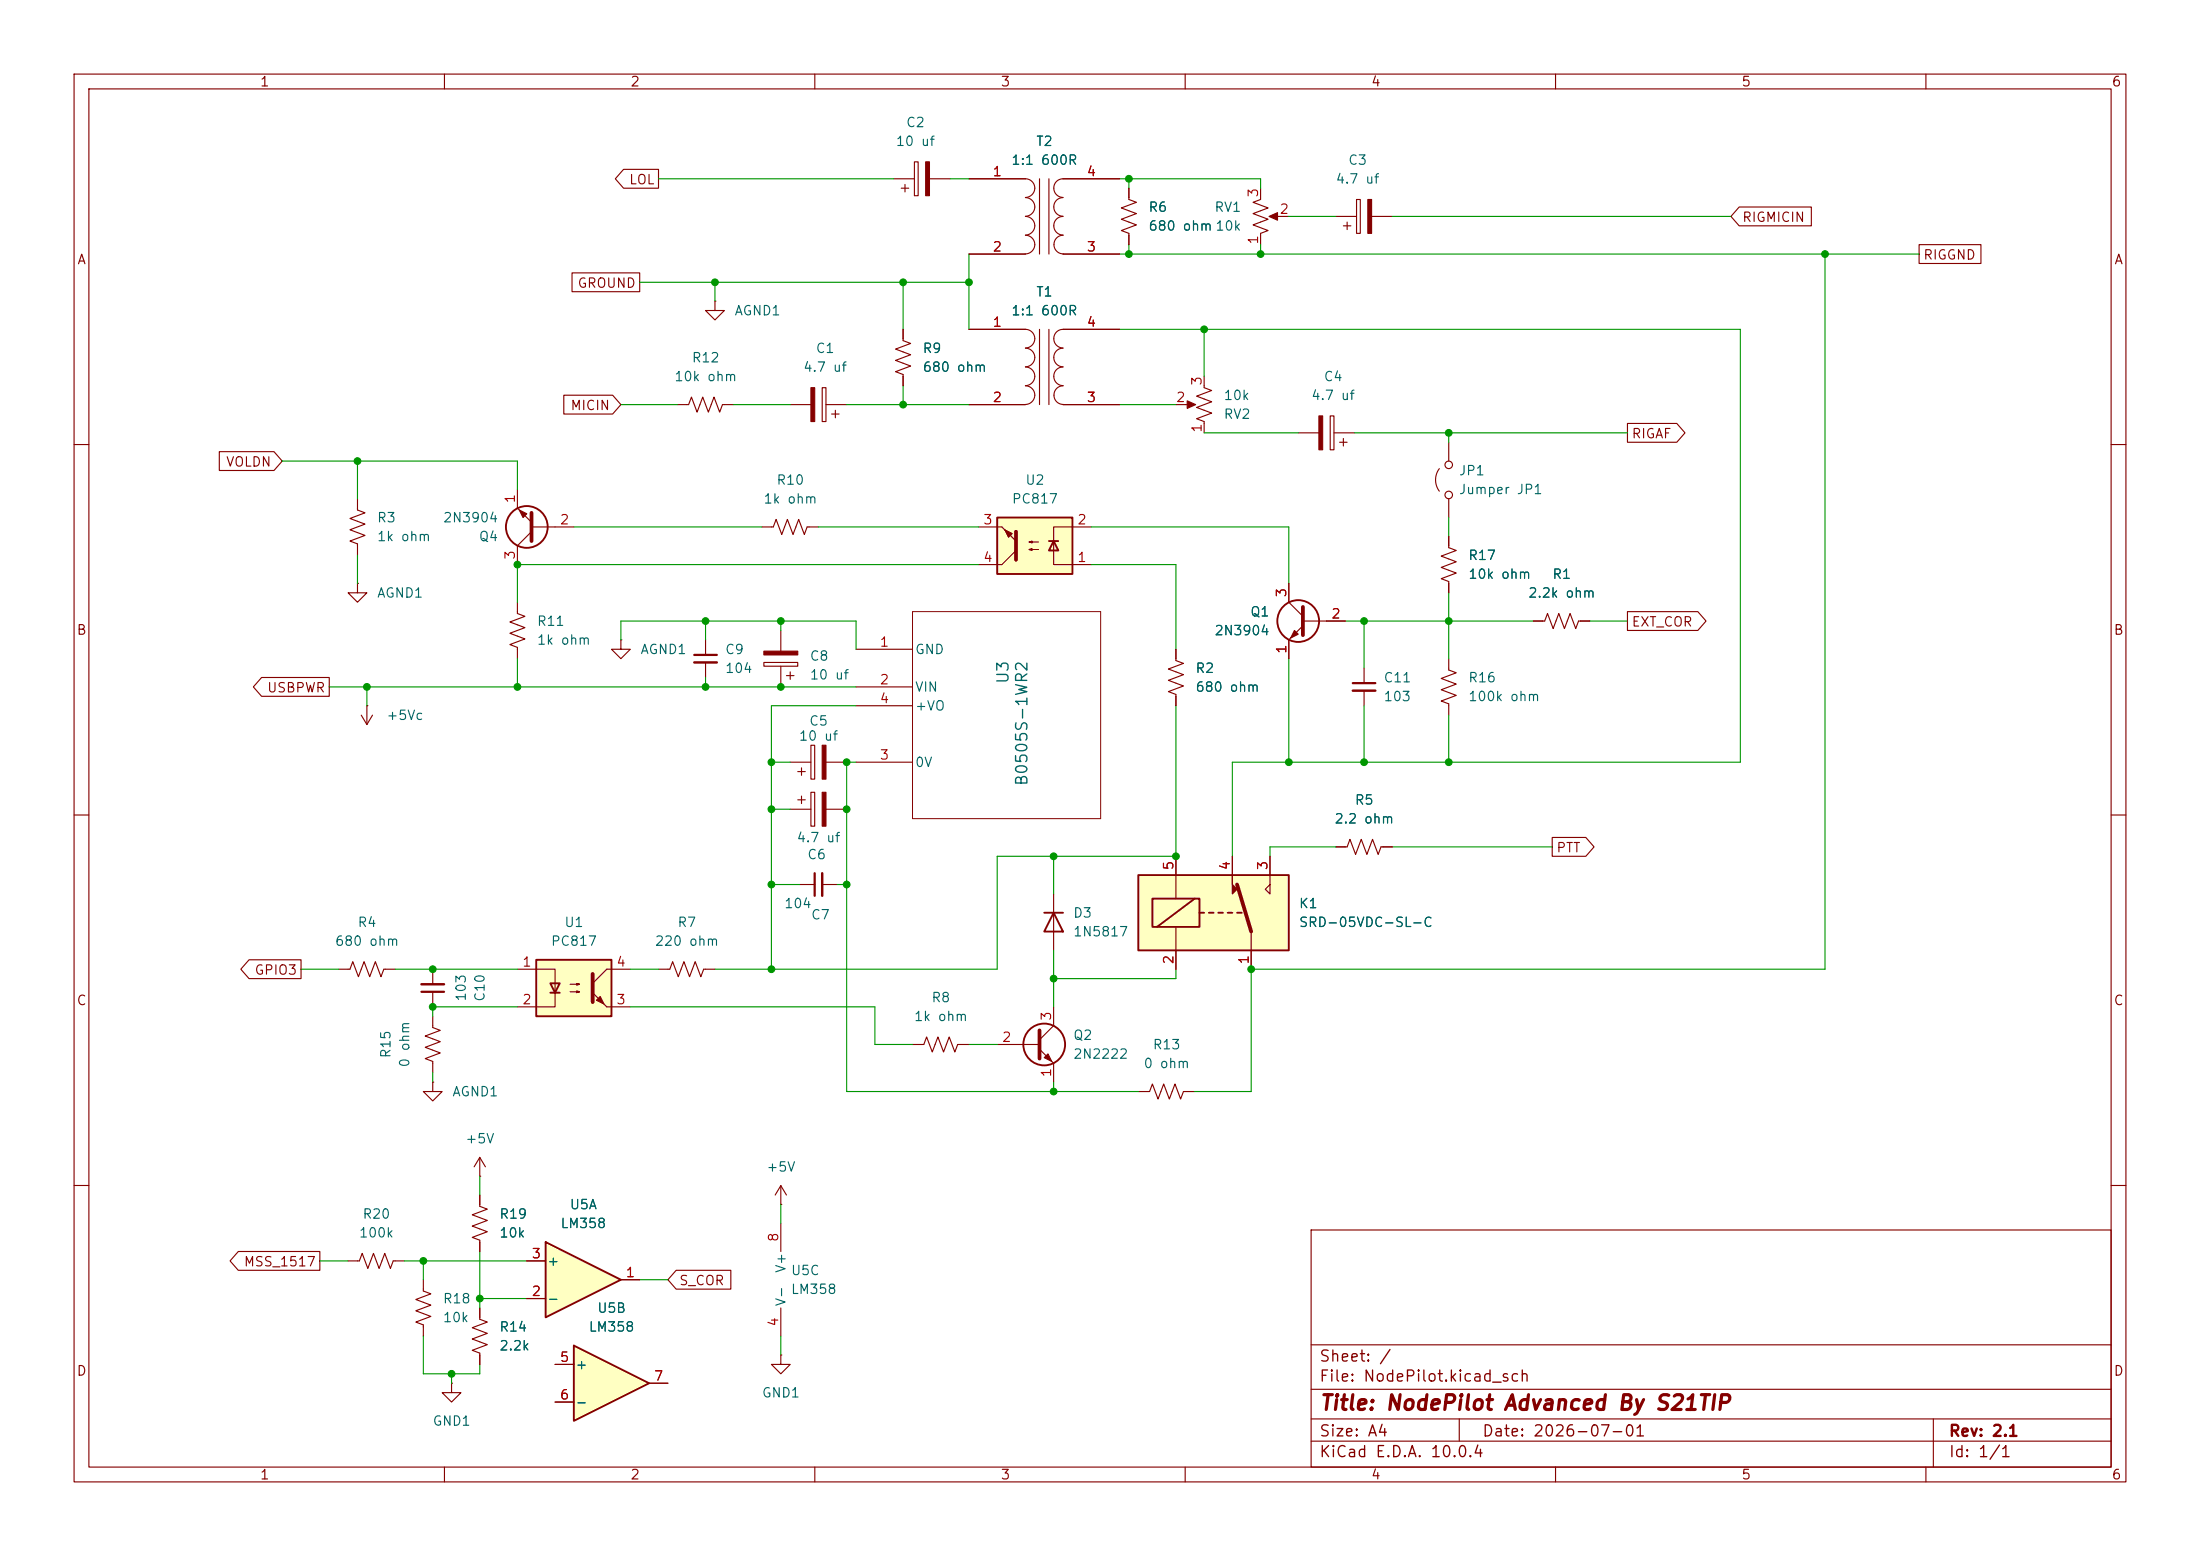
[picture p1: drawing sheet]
<svg xmlns="http://www.w3.org/2000/svg" width="297mm" height="210mm" viewBox="0 0 297 210" stroke-linecap="round" stroke-linejoin="round" font-family="sans-serif">
<g fill="none" stroke="#840000" stroke-width=".15">
<path d="M10 10h277v190h-277zM12 12h273v186h-273zM60 10v2M110 10v2M160 10v2M210 10v2M260 10v2M120.6 24.1h2.8M121.7 25.4h1M122.2 24.9v1M123.4 21.8h.6v4.6h-.6zM125.5 24.1h2.8"/>
<path d="M10 60h2M285 60h2M83.8 86.4v1.2h1.3l-1.3 1.3-1.3-1.3h1.3M83.8 86.4h.1M10 110h2M285 110h2M10 160h2M177 166h108v32h-108zM285 160h2M60 198v2M110 198v2M160 198v2"/>
<path d="M177 194.5h108M177 191.5h108M177 187.5h108M177 181.5h108M197 191.5v3M210 198v2M260 198v2M261 191.5v6.5"/>
</g>
<path d="M125 21.8h.5v4.6h-.5z" fill="#840000" stroke="#840000" stroke-width=".15"/>
<path d="M72.4 129.5h10.1v7.7h-10.1z" fill="#ffffc2"/>
<g fill="none" stroke="#840000" stroke-width=".25">
<path d="M72.4 129.5h10.1v7.7h-10.1zM74.3 132.7h1.3l-.7 1.3zM74.3 134h1.3"/>
<circle cx="141" cy="141" r="2.82"/>
</g>
<g fill="none" stroke="#840000" stroke-width=".15">
<path d="M180.3 29.2h2.8M181.4 30.5h1M181.9 30v1M183.1 26.9h.5v4.6h-.5zM185.2 29.2h2.8M121.9 44.5v1.5l1 .4-2 .7 2 .8-2 .7 2 .8-2 .8 1 .3v1.6M130.8 44.5h7.6a1.26 1.26 0 0 1 1.3 1.2 1.26 1.26 0 0 1-1.3 1.3 1.27 1.27 0 0 1 1.3 1.2 1.27 1.27 0 0 1-1.3 1.3M130.8 54.6h7.6M138.4 49.5a1.26 1.26 0 0 1 1.3 1.3 1.26 1.26 0 0 1-1.3 1.3M138.4 52.1a1.26 1.26 0 0 1 1.3 1.2 1.26 1.26 0 0 1-1.3 1.3M140.3 44.5v10.1M141.6 44.5v10.1"/>
<path d="M143.5 49.5a1.25 1.25 0 0 0-1.2 1.3 1.25 1.25 0 0 0 1.2 1.2M143.5 54.6h7.6M143.5 52.1a1.26 1.26 0 0 0-1.2 1.2 1.26 1.26 0 0 0 1.2 1.3M151.1 44.5h-7.6a1.25 1.25 0 0 0-1.2 1.2 1.25 1.25 0 0 0 1.2 1.3 1.27 1.27 0 0 0-1.2 1.2 1.27 1.27 0 0 0 1.2 1.3M175.3 58.4h2.8M179.6 56.1h.5v4.6h-.5zM180.1 58.4h2.8M180.8 59.7h1.1M181.4 59.2v1M69.8 81.3v1.5l1.1 .4-2.1 .7 2.1 .8-2.1 .8 2.1 .7-2.1 .8 1 .4v1.5M95.2 86.4v2M95.2 89.4v2"/>
<path d="M103.1 89.4h4.6v.5h-4.6zM105.4 85.1v2.8M105.4 89.9v2.8M106.2 91.2h1M106.7 90.7v1M106.7 109.2h2.8M107.7 108h1M108.2 107.4v1.1M109.5 106.9h.5v4.6h-.5zM111.5 109.2h2.8M69.8 130.8h5.1v5.1h-5.1M77 132.8h1.2l-.3 .2v-.3l.3 .1"/>
<path d="M77 133.9h1.2l-.3 .1v-.3l.3 .2M81.9 135.9h3.2M85.1 130.8h-3.2l-1.9 1.9M142.2 135.9v2.5l-1.9 1.9M64.8 158.8h.1M64.8 156.2l-.8 1.3M64.8 156.2l.7 1.3M64.8 156.2v2.6M134.6 141h5.7M140.3 141.6l1.9 1.9v2.6M64.8 161.3v1.5l1 .4-2 .8 2 .7-2 .8 2 .7-2 .8 1 .4v1.5M64.8 176.5v1.6l1 .3-2 .8 2 .8-2 .7 2 .8-2 .7 1 .4v1.6"/>
<path d="M105.4 162.6h.1M105.4 160v2.6M105.4 165.1v3.8M105.4 176.5v3.8M105.4 160l-.8 1.3M105.4 160l.8 1.3M105.4 182.9v1.3h1.3l-1.3 1.2-1.3-1.2h1.3M105.4 182.9h.1"/>
</g>
<path d="M80 131.4v3.9M140.3 139.1v3.8" fill="none" stroke="#840000" stroke-width=".51"/>
<g fill="#840000" stroke="#840000" stroke-width=".15">
<path d="M81 134.5l.5 1-1-.5z"/>
<path d="M80 134l1.9 1.9z"/>
<path d="M184.7 26.9h.5v4.6h-.5z"/>
<path d="M111 106.9h.5v4.6h-.5z"/>
<path d="M178.1 56.1h.5v4.6h-.5z"/>
<path d="M141 142.7l.5-.5 .5 1.1z"/>
<path d="M103.1 87.9h4.6v.5h-4.6z"/>
</g>
<path d="M93.7 88.4h3.1" fill="none" stroke="#840000" stroke-width=".3"/>
<path d="M93.7 89.4h3.1" fill="none" stroke="#840000" stroke-width=".33"/>
<path d="M73.7 167.6l10.1 5.1-10.1 5.1z" fill="#ffffc2"/>
<path d="M73.7 167.6l10.1 5.1-10.1 5.1z" fill="none" stroke="#840000" stroke-width=".25"/>
<g fill="none" stroke="#840000" stroke-width=".15">
<path d="M130.8 24.1h7.6a1.26 1.26 0 0 1 1.3 1.3 1.26 1.26 0 0 1-1.3 1.3 1.27 1.27 0 0 1 1.3 1.2 1.27 1.27 0 0 1-1.3 1.3 1.27 1.27 0 0 1 1.3 1.3 1.27 1.27 0 0 1-1.3 1.2M130.8 34.3h7.6M138.4 31.8a1.26 1.26 0 0 1 1.3 1.2 1.26 1.26 0 0 1-1.3 1.3M140.3 24.1v10.2M141.6 24.1v10.2M143.5 26.7a1.25 1.25 0 0 0-1.2 1.2 1.25 1.25 0 0 0 1.2 1.3M143.5 29.2a1.25 1.25 0 0 0-1.2 1.3 1.25 1.25 0 0 0 1.2 1.2M143.5 34.3h7.6M143.5 31.8a1.26 1.26 0 0 0-1.2 1.2 1.26 1.26 0 0 0 1.2 1.3M151.1 24.1h-7.6a1.25 1.25 0 0 0-1.2 1.3 1.25 1.25 0 0 0 1.2 1.2M71.1 175.3h2.6M71.1 170.2h2.6"/>
<path d="M83.8 172.7h2.6M61 186.7v1.3h1.2l-1.2 1.2-1.3-1.2h1.3M61 186.7h.1"/>
</g>
<path d="M77.5 181.6l10.1 5.1-10.1 5.1z" fill="#ffffc2"/>
<path d="M141 123.2h2.5M142.2 123.2l1.3 2.5h-2.5zM77.5 181.6l10.1 5.1-10.1 5.1z" fill="none" stroke="#840000" stroke-width=".25"/>
<g fill="none" stroke="#840000" stroke-width=".15">
<path d="M115.6 87.6h7.6M115.6 92.7h7.6M115.6 95.3h7.6M106.7 102.9h2.8M107.7 104.1h1M107.9 119.4h2.1M108.2 103.6v1M109.5 100.6h.5v4.6h-.5zM111 119.4h2M111.5 102.9h2.8M115.6 102.9h7.6M88.9 130.8h1.5l.4-1 .8 2 .7-2 .8 2 .8-2 .7 2 .4-1h1.5"/>
<path d="M142.2 120.7v7.6M123.2 141h1.5l.4-1 .8 2 .7-2 .8 2 .7-2 .8 2 .4-1h1.5M153.7 147.3h1.5l.4-1 .7 2 .8-2 .8 2 .7-2 .8 2 .4-1h1.5M74.9 184.2h2.6M74.9 189.2h2.6M87.6 186.7h2.6"/>
</g>
<path d="M123.2 82.6h25.4v27.9h-25.4z" fill="none" stroke="#840000" stroke-width=".14"/>
<path d="M111 100.6h.5v4.6h-.5z" fill="#840000" stroke="#840000" stroke-width=".15"/>
<path d="M110 117.9v3" fill="none" stroke="#840000" stroke-width=".3"/>
<path d="M111 117.9v3" fill="none" stroke="#840000" stroke-width=".33"/>
<path d="M134.6 69.9h10.2v7.6h-10.2z" fill="#ffffc2"/>
<g fill="none" stroke="#840000" stroke-width=".25">
<path d="M134.6 69.9h10.2v7.6h-10.2zM141.6 73h1.3M142.2 73l.7 1.3h-1.3z"/>
<circle cx="71.1" cy="71.1" r="2.82"/>
<circle cx="175.3" cy="83.8" r="2.82"/>
</g>
<g fill="none" stroke="#840000" stroke-width=".15">
<path d="M91.4 54.6h1.6l.3-1 .8 2 .8-2 .7 2 .8-2 .8 2 .3-1h1.6M96.5 40.6v1.3h1.3l-1.3 1.3-1.3-1.3h1.3M96.5 40.6h.1M106.7 54.6h2.8M111 52.3h.5v4.6h-.5zM111.5 54.6h2.8M112.3 55.9h1M112.8 55.4v1M195.6 59.7v2.5M48.3 78.7v1.3h1.2l-1.2 1.3-1.3-1.3h1.3M48.3 78.7h.1M48.3 67.3v1.5l1 .4-2.1 .8 2.1 .7-2.1 .8 2.1 .8-2.1 .7 1.1 .4v1.5"/>
<path d="M69.8 66v2.6l2 1.9M71.8 71.1h5.7M71.8 71.8l-2 1.9v2.5M102.9 71.1h1.5l.4-1 .7 2 .8-2 .8 2 .7-2 .8 2 .4-1h1.5M132.1 71.1h3.2M137.2 74.3l-1.9 1.9h-3.2M138.9 74.2l.4 .1v-.3l-.4 .2h1.3M138.9 73.2l.4 .1v-.3l-.4 .2h1.3M147.3 71.1h-5.1v5.1h5.1M174 78.7v2.6l1.9 1.9M194.3 63.2a2.54 2.54 0 0 0 0 3.1M195.6 72.4v1.5l1 .4-2 .8 2 .7-2 .8 2 .7-2 .8 1 .4v1.5"/>
<path d="M195.6 67.3v2.6M48.8 96.5l.7 1.3M49.5 95.3h.1M49.5 95.3v2.5M50.3 96.5l-.8 1.3M158.7 87.6v1.6l1.1 .3-2.1 .8 2.1 .8-2.1 .7 2.1 .8-2.1 .7 1 .4v1.6M175.9 83.8h5.7M175.9 84.5l-1.9 1.9v2.5M184.1 90.2v2M184.1 93.2v2.1M195.6 88.9v1.5l1 .4-2 .8 2 .7-2 .8 2 .8-2 .7 1 .4v1.5M207 83.8h1.5l.4-1 .8 2 .7-2 .8 2 .8-2 .7 2 .4-1h1.5"/>
<path d="M45.7 130.8h1.5l.4-1 .8 2 .7-2 .8 2 .8-2 .7 2 .4-1h1.5M58.4 137.2v1.5l1 .4-2 .7 2 .8-2 .8 2 .7-2 .8 1 .4v1.5M58.4 130.8v2M58.4 133.9v2M58.4 146.1v1.2h1.3l-1.3 1.3-1.3-1.3h1.3M58.4 146.1h.1M47 170.2h1.5l.4-1 .8 2 .7-2 .8 2 .7-2 .8 2 .4-1h1.5M57.1 172.7v1.5l1.1 .4-2.1 .8 2.1 .7-2.1 .8 2.1 .8-2.1 .7 1 .4v1.5"/>
<circle cx="195.6" cy="62.7" r=".51"/>
<circle cx="195.6" cy="66.8" r=".51"/>
</g>
<path d="M71.8 69.2v3.8M137.2 71.8v3.8M175.9 81.9v3.8" fill="none" stroke="#840000" stroke-width=".51"/>
<g fill="#840000" stroke="#840000" stroke-width=".15">
<path d="M135.6 71.5l1.1 .5-.6 .5z"/>
<path d="M135.3 71.1l1.9 1.9z"/>
<path d="M70.1 68.8l1 .5-.5 .6z"/>
<path d="M109.5 52.3h.5v4.6h-.5z"/>
<path d="M174.8 85.1l.5 .5-1.1 .5z"/>
</g>
<path d="M182.6 92.2h3.1M56.9 133.9h3" fill="none" stroke="#840000" stroke-width=".3"/>
<path d="M182.6 93.2h3.1M56.9 132.8h3" fill="none" stroke="#840000" stroke-width=".33"/>
<path d="M153.7 118.1h20.3v10.2h-20.3z" fill="#ffffc2"/>
<g fill="none" stroke="#840000" stroke-width=".15">
<path d="M77.2 36.8h9.2v2.6h-9.2zM84.2 22.9h4.7v2.5h-4.7l-1.1-1.3zM130.8 24.1h7.6M130.8 34.3h7.6M143.5 24.1h7.6M143.5 34.3h7.6M152.4 25.4v1.5l1 .4-2 .8 2 .7-2 .8 2 .8-2 .7 1 .4v1.5M170.2 25.4v1.5l-1 .4 2 .8-2 .7 2 .8-2 .8 2 .7-1 .4v1.5M171.7 29.2h2.3M234.8 27.9h9.7v2.6h-9.7l-1.1-1.3zM259.1 33h8.3v2.6h-8.3zM76.1 53.3h6.6l1.1 1.3-1.1 1.3h-6.6z"/>
<path d="M121.9 44.5v1.2M121.9 50.8v1.3M130.8 54.6h7.6M130.8 44.5h7.6M143.5 54.6h7.6M143.5 44.5h7.6M158.7 54.6h2.3M162.6 50.8v1.5l1 .4-2.1 .8 2.1 .7-2.1 .8 2.1 .8-2.1 .7 1.1 .4v1.5M219.7 57.1h6.7l1.1 1.3-1.1 1.3h-6.7zM29.6 61h7.4l1.1 1.2-1.1 1.3h-7.4zM174 78.7v2.6M195.6 72.4v1.3"/>
<path d="M195.6 78.7v1.3M35.3 91.4h9.1v2.6h-9.1l-1.1-1.3zM158.7 87.6v1.3M158.7 94v1.3M174 86.4v2.5M179.1 83.8h2.5M207 83.8h1.3M213.4 83.8h1.2M219.7 82.5h9.5l1.1 1.3-1.1 1.3h-9.5zM158.7 115.6v5.7M166.4 115.6v2.5M171.4 115.6v5.1l-.6-.7 .6-.6"/>
<path d="M180.3 114.3h1.6l.3-1 .8 2 .8-2 .7 2 .8-2 .8 2 .3-1h1.6M209.5 113h4.6l1.1 1.3-1.1 1.3h-4.6zM33.6 129.5h7v2.6h-7l-1.1-1.3zM158.7 125.1v5.7M168.9 125.7v5.1M32.2 168.9h11v2.6h-11l-1.1-1.3zM64.8 161.3v1.3M64.8 167.6v1.3M64.8 176.5v1.3M71.1 175.3h2.6M71.1 170.2h2.6M83.8 172.7h2.6"/>
<path d="M91.3 171.4h7.4v2.6h-7.4l-1.1-1.3zM64.8 182.9v1.3M74.9 184.2h2.6M74.9 189.2h2.6M87.6 186.7h2.6"/>
</g>
<path d="M153.7 118.1h20.3v10.2h-20.3zM155.6 121.3h6.3v3.8h-6.3zM161.3 121.3l-5.1 3.8M161.9 123.2h.7M163.2 123.2h.6M164.5 123.2h.6M165.7 123.2h.7M167 123.2h.6" fill="none" stroke="#840000" stroke-width=".25"/>
<path d="M167 119.4l1.9 6.3" fill="none" stroke="#840000" stroke-width=".51"/>
<g fill="#840000" stroke="#840000" stroke-width=".15">
<path d="M166.4 118.1v1.3l.6 .6-.6 .7z"/>
<path d="M160.3 54.1l1.1 .5-1.1 .5z"/>
<path d="M171.3 29.2l1.2-.5v1z"/>
</g>
<g fill="none" stroke="#009600" stroke-width=".15">
<path d="M86.4 38.1h44.4M88.9 24.1h31.7M96.5 38.1v2.5M121.9 38.1v6.4M128.3 24.1h2.5M130.8 34.3v10.2M151.1 24.1h19.1v1.3M151.1 34.3h108M152.4 24.1v1.3M152.4 33v1.3M170.2 33v1.3M174 29.2h6.3"/>
<path d="M188 29.2h45.7M246.4 34.3v96.5h-77.5v16.5h-7.6M83.8 54.6h7.6M99.1 54.6h7.6M114.3 54.6h16.5M121.9 52.1v2.5M151.1 54.6h7.6M151.1 44.5h83.8v58.4h-68.5v12.7M162.6 58.4h12.7M162.6 44.5v6.3M182.9 58.4h36.8M195.6 58.4v1.3"/>
<path d="M38.1 62.2h31.7v3.8M48.3 62.2v5.1M48.3 74.9v3.8M77.5 71.1h25.4M110.5 71.1h21.6M132.1 76.2h-62.3v5.1M147.3 76.2h11.4v11.4M147.3 71.1h26.7v7.6M195.6 69.9v2.5M44.4 92.7h71.2M49.5 92.7v2.6M69.8 88.9v3.8"/>
<path d="M83.8 86.4v-2.6h31.8v3.8M95.2 83.8v2.6M95.2 91.4v1.3M105.4 83.8v1.3M115.6 95.3h-11.5v35.5M158.7 95.3v20.3h-24.1v15.2h-38.1M174 88.9v14M181.6 83.8h25.4M184.1 83.8v6.4M184.1 95.3v7.6M195.6 80v8.9M195.6 96.5v6.4"/>
<path d="M214.6 83.8h5.1M104.1 109.2h2.6M104.1 102.9h2.6M104.1 119.4h3.8M113 119.4h1.3M115.6 102.9h-1.3v44.4h39.4M142.2 115.6v5.1M180.3 114.3h-8.9v1.3M188 114.3h21.5M40.6 130.8h5.1M53.3 130.8h16.5M69.8 135.9h-11.4v1.3"/>
<path d="M85.1 135.9h33v5.1h5.1M85.1 130.8h3.8M142.2 128.3v7.6M158.7 130.8v1.3h-16.5M58.4 144.8v1.3M64.8 158.8v2.5M130.8 141h3.8M142.2 146.1v1.2M43.2 170.2h3.8M54.6 170.2h16.5M57.1 170.2v2.5M64.8 168.9v7.6"/>
<path d="M64.8 175.3h6.3M86.4 172.7h3.8M105.4 162.6v2.5M57.1 180.3v5.1h7.7v-1.2M61 185.4v1.3M105.4 180.3v2.6"/>
</g>
<g fill="#009600" stroke="#009600" stroke-width=".14">
<circle cx="105.4" cy="92.7" r=".46"/>
<circle cx="105.4" cy="83.8" r=".46"/>
<circle cx="95.2" cy="92.7" r=".46"/>
<circle cx="114.3" cy="109.2" r=".46"/>
<circle cx="114.3" cy="102.9" r=".46"/>
<circle cx="104.1" cy="102.9" r=".46"/>
<circle cx="104.1" cy="109.2" r=".46"/>
<circle cx="121.9" cy="54.6" r=".46"/>
<circle cx="130.8" cy="38.1" r=".46"/>
<circle cx="121.9" cy="38.1" r=".46"/>
<circle cx="96.5" cy="38.1" r=".46"/>
<circle cx="152.4" cy="24.1" r=".46"/>
<circle cx="152.4" cy="34.3" r=".46"/>
<circle cx="104.1" cy="130.8" r=".46"/>
<circle cx="104.1" cy="119.4" r=".46"/>
<circle cx="114.3" cy="119.4" r=".46"/>
<circle cx="58.4" cy="135.9" r=".46"/>
<circle cx="69.8" cy="92.7" r=".46"/>
<circle cx="49.5" cy="92.7" r=".46"/>
<circle cx="95.2" cy="83.8" r=".46"/>
<circle cx="69.8" cy="76.2" r=".46"/>
<circle cx="48.3" cy="62.2" r=".46"/>
<circle cx="57.1" cy="170.2" r=".46"/>
<circle cx="64.8" cy="175.3" r=".46"/>
<circle cx="58.4" cy="130.8" r=".46"/>
<circle cx="61" cy="185.4" r=".46"/>
<circle cx="195.6" cy="58.4" r=".46"/>
<circle cx="174" cy="102.9" r=".46"/>
<circle cx="195.6" cy="83.8" r=".46"/>
<circle cx="184.1" cy="83.8" r=".46"/>
<circle cx="170.2" cy="34.3" r=".46"/>
<circle cx="195.6" cy="102.9" r=".46"/>
<circle cx="158.7" cy="115.6" r=".46"/>
<circle cx="168.9" cy="130.8" r=".46"/>
<circle cx="184.1" cy="102.9" r=".46"/>
<circle cx="246.4" cy="34.3" r=".46"/>
<circle cx="162.6" cy="44.5" r=".46"/>
<circle cx="142.2" cy="132.1" r=".46"/>
<circle cx="142.2" cy="147.3" r=".46"/>
<circle cx="142.2" cy="115.6" r=".46"/>
</g>
<text font-size="2" fill="#840000" x="178" y="190.8">Title: NodePilot Advanced By S21TIP</text>
<g font-size="1.5" fill="#006464">
<text x="136.5" y="92.4" transform="rotate(-90 136.5 92.4)">U3</text>
<text x="139.1" y="106.2" transform="rotate(-90 139.1 106.2)">B0505S-1WR2</text>
</g>
<g font-size="1.5" fill="#840000">
<text x="178" y="184.2">Sheet: /</text>
<text x="178" y="186.9">File: NodePilot.kicad_sch</text>
<text x="178" y="197.1">KiCad E.D.A. 10.0.4</text>
<text x="178" y="194.3">Size: A4</text>
<text x="200" y="194.3">Date: 2026-07-01</text>
<text x="263" y="194.3">Rev: 2.1</text>
<text x="263" y="197.1">Id: 1/1</text>
</g>
<g font-size="1.3" fill="#840000">
<text x="35" y="12">1</text>
<text x="85" y="12">2</text>
<text x="135" y="12">3</text>
<text x="185" y="12">4</text>
<text x="235" y="12">5</text>
<text x="285" y="12">6</text>
<text x="84.8" y="25.2">LOL</text>
<text x="10.3" y="36">A</text>
<text x="235.1" y="30.3">RIGMICIN</text>
<text x="259.6" y="35.4">RIGGND</text>
<text x="285.3" y="36">A</text>
<text x="77.9" y="39.2">GROUND</text>
<text x="76.9" y="55.7">MICIN</text>
<text x="220.2" y="59.5">RIGAF</text>
<text x="30.4" y="63.3">VOLDN</text>
<text x="10.3" y="86">B</text>
<text x="220.2" y="84.9">EXT_COR</text>
<text x="285.3" y="86">B</text>
<text x="36" y="93.8">USBPWR</text>
<text x="210" y="115.4">PTT</text>
<text x="34.3" y="131.9">GPIO3</text>
<text x="10.3" y="136">C</text>
<text x="285.3" y="136">C</text>
<text x="32.8" y="171.2">MSS_1517</text>
<text x="91.6" y="173.8">S_COR</text>
<text x="10.3" y="186">D</text>
<text x="285.3" y="186">D</text>
<text x="35" y="200">1</text>
<text x="85" y="200">2</text>
<text x="135" y="200">3</text>
<text x="185" y="200">4</text>
<text x="235" y="200">5</text>
<text x="285" y="200">6</text>
</g>
<g font-size="1.3" fill="#006464">
<text x="122.2" y="17.5">C2</text>
<text x="120.8" y="20">10 uf</text>
<text x="136.4" y="22.6">1:1 600R</text>
<text x="139.8" y="20">T2</text>
<text x="181.9" y="22.6">C3</text>
<text x="154.9" y="28.9">R6</text>
<text x="163.9" y="28.9">RV1</text>
<text x="180.2" y="25.1">4.7 uf</text>
<text x="154.9" y="31.5">680 ohm 10k</text>
<text x="154.9" y="31.5">680 ohm</text>
<text x="139.8" y="40.3">T1</text>
<text x="99.1" y="42.9">AGND1</text>
<text x="110" y="48">C1</text>
<text x="124.5" y="48">R9</text>
<text x="136.4" y="42.9">1:1 600R</text>
<text x="90.9" y="51.8">10k ohm</text>
<text x="93.3" y="49.2">R12</text>
<text x="108.3" y="50.5">4.7 uf</text>
<text x="124.5" y="50.5">680 ohm</text>
<text x="178.6" y="51.8">C4</text>
<text x="165.1" y="56.9">RV2</text>
<text x="165.1" y="54.3">10k</text>
<text x="176.9" y="54.3">4.7 uf</text>
<text x="104.7" y="65.7">R10</text>
<text x="138.3" y="65.7">U2</text>
<text x="196.9" y="64.5">JP1</text>
<text x="50.8" y="70.8">R3</text>
<text x="59.7" y="70.8">2N3904</text>
<text x="103" y="68.3">1k ohm</text>
<text x="136.5" y="68.3">PC817</text>
<text x="196.9" y="67">Jumper JP1</text>
<text x="50.8" y="73.4">1k ohm</text>
<text x="64.6" y="73.4">Q4</text>
<text x="198.1" y="75.9">R17</text>
<text x="50.8" y="81">AGND1</text>
<text x="168.7" y="83.5">Q1</text>
<text x="198.1" y="78.4">10k ohm</text>
<text x="206.2" y="81">2.2k ohm</text>
<text x="209.5" y="78.4">R1</text>
<text x="72.4" y="87.3">1k ohm</text>
<text x="72.4" y="84.8">R11</text>
<text x="86.4" y="88.6">AGND1</text>
<text x="97.8" y="88.6">C9</text>
<text x="109.2" y="89.5">C8</text>
<text x="123.4" y="88.6">GND</text>
<text x="163.9" y="86.1">2N3904</text>
<text x="97.8" y="91.1">104</text>
<text x="109.2" y="92">10 uf</text>
<text x="123.4" y="93.7">VIN</text>
<text x="161.3" y="91.1">R2</text>
<text x="161.3" y="93.7">680 ohm</text>
<text x="186.7" y="95">103</text>
<text x="186.7" y="92.4">C11</text>
<text x="198.1" y="95">100k ohm</text>
<text x="198.1" y="92.4">R16</text>
<text x="52.1" y="97.5">+5Vc</text>
<text x="107.8" y="100.3">10 uf</text>
<text x="109.1" y="98.3">C5</text>
<text x="123.4" y="96.2">+VO</text>
<text x="123.4" y="103.8">0V</text>
<text x="180.1" y="111.5">2.2 ohm</text>
<text x="182.8" y="108.9">R5</text>
<text x="107.5" y="114">4.7 uf</text>
<text x="108.9" y="116.3">C6</text>
<text x="48.2" y="125.4">R4</text>
<text x="76.1" y="125.4">U1</text>
<text x="91.4" y="125.4">R7</text>
<text x="105.8" y="122.9">104</text>
<text x="109.4" y="124.4">C7</text>
<text x="144.8" y="124.2">D3</text>
<text x="175.3" y="122.9">K1</text>
<text x="175.3" y="125.4">SRD-05VDC-SL-C</text>
<text x="45.1" y="128">680 ohm</text>
<text x="74.3" y="128">PC817</text>
<text x="88.3" y="128">220 ohm</text>
<text x="144.8" y="126.7">1N5817</text>
<text x="63.2" y="135.3" transform="rotate(-90 63.2 135.3)">103</text>
<text x="65.7" y="135.3" transform="rotate(-90 65.7 135.3)">C10</text>
<text x="125.7" y="135.6">R8</text>
<text x="53" y="142.9" transform="rotate(-90 53 142.9)">R15</text>
<text x="123.3" y="138.1">1k ohm</text>
<text x="144.8" y="140.7">Q2</text>
<text x="144.8" y="143.2">2N2222</text>
<text x="155.5" y="141.9">R13</text>
<text x="55.6" y="144.2" transform="rotate(-90 55.6 144.2)">0 ohm</text>
<text x="61" y="148.3">AGND1</text>
<text x="154.3" y="144.5">0 ohm</text>
<text x="62.7" y="154.6">+5V</text>
<text x="103.4" y="158.5">+5V</text>
<text x="48.4" y="167.3">100k</text>
<text x="48.9" y="164.8">R20</text>
<text x="67.3" y="167.3">10k</text>
<text x="67.3" y="164.8">R19</text>
<text x="75.6" y="166.1">LM358</text>
<text x="76.8" y="163.5">U5A</text>
<text x="73.8" y="171.2">+</text>
<text x="106.4" y="171.9" transform="rotate(-90 106.4 171.9)">V+</text>
<text x="106.7" y="172.4">U5C</text>
<text x="59.7" y="178.8">10k</text>
<text x="59.7" y="176.2">R18</text>
<text x="73.8" y="176.2">-</text>
<text x="80.5" y="177.5">U5B</text>
<text x="106.4" y="176.4" transform="rotate(-90 106.4 176.4)">V-</text>
<text x="106.7" y="175">LM358</text>
<text x="67.3" y="182.6">2.2k</text>
<text x="67.3" y="180">R14</text>
<text x="77.6" y="185.1">+</text>
<text x="79.4" y="180">LM358</text>
<text x="77.6" y="190.2">-</text>
<text x="102.8" y="188.9">GND1</text>
<text x="58.3" y="192.7">GND1</text>
</g>
<g font-size="1.3" fill="#a90000">
<text x="133.9" y="24.1">1</text>
<text x="146.6" y="24.1">4</text>
<text x="170.2" y="26.7" transform="rotate(-90 170.2 26.7)">3</text>
<text x="172.6" y="29.2">2</text>
<text x="133.9" y="34.3">2</text>
<text x="146.6" y="34.3">3</text>
<text x="170.2" y="33.1" transform="rotate(-90 170.2 33.1)">1</text>
<text x="133.9" y="44.4">1</text>
<text x="146.6" y="44.4">4</text>
<text x="162.5" y="52.1" transform="rotate(-90 162.5 52.1)">3</text>
<text x="133.9" y="54.6">2</text>
<text x="146.6" y="54.6">3</text>
<text x="158.7" y="54.6">2</text>
<text x="162.5" y="58.5" transform="rotate(-90 162.5 58.5)">1</text>
<text x="69.8" y="68" transform="rotate(-90 69.8 68)">1</text>
<text x="75.5" y="71.1">2</text>
<text x="132.6" y="71.1">3</text>
<text x="145.3" y="71.1">2</text>
<text x="69.8" y="75.6" transform="rotate(-90 69.8 75.6)">3</text>
<text x="132.6" y="76.2">4</text>
<text x="145.3" y="76.2">1</text>
<text x="174" y="80.7" transform="rotate(-90 174 80.7)">3</text>
<text x="179.6" y="83.8">2</text>
<text x="118.7" y="87.6">1</text>
<text x="174" y="88.3" transform="rotate(-90 174 88.3)">1</text>
<text x="118.7" y="92.7">2</text>
<text x="118.7" y="95.2">4</text>
<text x="118.7" y="102.8">3</text>
<text x="158.7" y="117.5" transform="rotate(-90 158.7 117.5)">5</text>
<text x="166.3" y="117.5" transform="rotate(-90 166.3 117.5)">4</text>
<text x="171.4" y="117.5" transform="rotate(-90 171.4 117.5)">3</text>
<text x="70.4" y="130.8">1</text>
<text x="83.1" y="130.8">4</text>
<text x="158.7" y="130.2" transform="rotate(-90 158.7 130.2)">2</text>
<text x="168.9" y="130.2" transform="rotate(-90 168.9 130.2)">1</text>
<text x="70.4" y="135.9">2</text>
<text x="83.1" y="135.9">3</text>
<text x="142.2" y="137.9" transform="rotate(-90 142.2 137.9)">3</text>
<text x="135.2" y="140.9">2</text>
<text x="142.2" y="145.5" transform="rotate(-90 142.2 145.5)">1</text>
<text x="105.4" y="167.7" transform="rotate(-90 105.4 167.7)">8</text>
<text x="71.7" y="170.2">3</text>
<text x="84.4" y="172.7">1</text>
<text x="71.7" y="175.2">2</text>
<text x="105.4" y="179.1" transform="rotate(-90 105.4 179.1)">4</text>
<text x="75.5" y="184.1">5</text>
<text x="75.5" y="189.2">6</text>
<text x="88.2" y="186.7">7</text>
</g>
</svg>
